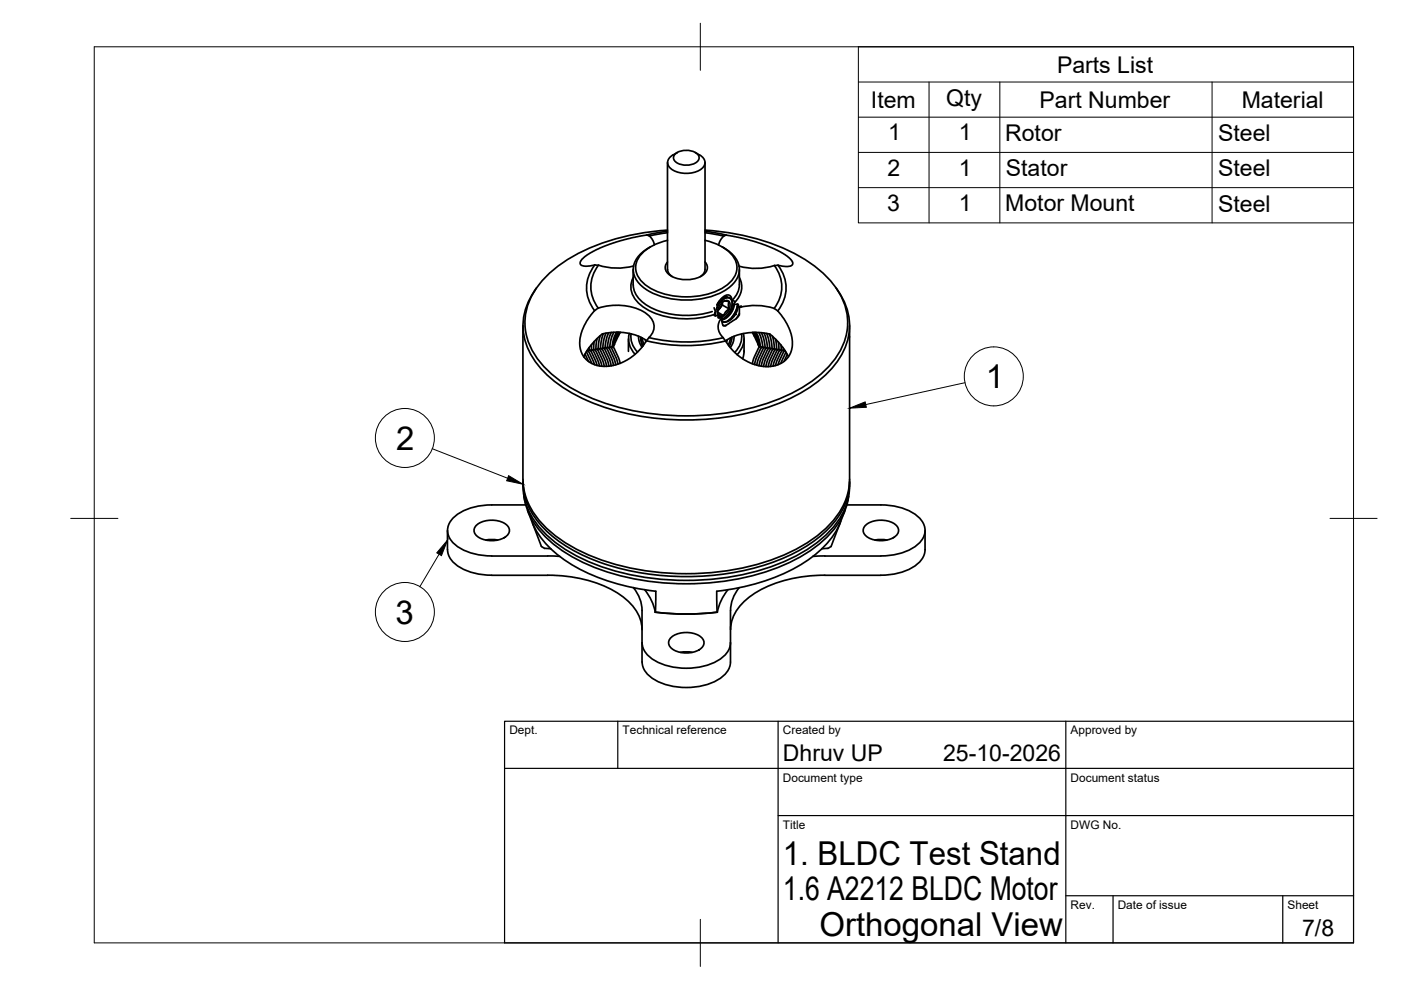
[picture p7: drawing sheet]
<svg xmlns="http://www.w3.org/2000/svg" width="297mm" height="210mm" viewBox="0 0 297 210" stroke-linecap="round" stroke-linejoin="round" font-family="sans-serif">
<!-- layer: Visible -->
<g fill="none" stroke="#000" stroke-width=".36">
<path d="M141.5 34.5v22.6l.4 1 .6 .6M143.1 32.7a3.7 3.7 0 0 1 5 .3 1.61 1.61 0 0 1-1.7 1.9l-.5 .1a3.2 3.2 0 0 1-3-1.1v-.8zM143.6 32.4a2.59 2.59 0 0 0-2 2.3 3.4 3.4 0 0 0 3.2 2 5 5 0 0 0 4.5-1.5 1.65 1.65 0 0 0-1-2.4l-.9-.4M149.5 34.5v22.6l-.2 .7-.8 .9M126.1 56.2h.8M126.1 56.2a7.6 7.6 0 0 0 0 9.7M126.9 56.2a13.1 13.1 0 0 0 7.4 .2M126.9 56.2a7.3 7.3 0 0 0-.1 9.1M134.2 57.1v3.3M134.3 58.9a4.7 4.7 0 0 0 2 6.1 18.1 18.1 0 0 0 15.2 1.6M137.2 49.8l-4.8 1-4.7 1.6-3.2 1.6-1.1 1-.4 .5a.74 .74 0 0 0 .3 .8 .74 .74 0 0 0 .7 .1l2.1-.2M137.2 49.8l.5 .2"/>
<path d="M137.9 52.3a6.2 6.2 0 0 0-3.6 4.8 5.6 5.6 0 0 0 3.3 4.6 17.2 17.2 0 0 0 16.9-.6 4.5 4.5 0 0 0 0-7.9l-1.4-.9M141.5 55.5a1.76 1.76 0 0 0 .6 2.9 6.6 6.6 0 0 0 7.4-.5 1.66 1.66 0 0 0 0-2.4M141.5 48.8a44.8 44.8 0 0 0-23 7.5 16.5 16.5 0 0 0-7.1 10.3 13.2 13.2 0 0 0 4 11.2 34.9 34.9 0 0 0 17.8 9.1 55.6 55.6 0 0 0 33-2.8 25.4 25.4 0 0 0 11.4-8.9 12.4 12.4 0 0 0-1.3-15.4 32.8 32.8 0 0 0-17.1-9.5 55.1 55.1 0 0 0-9.7-1.5M141.5 49.3l-3.8 .7 .6 .7 .4 1.2M141.5 49l-4.3 .8M141.5 51a8.6 8.6 0 0 0-6.5 4.5 4.5 4.5 0 0 0 2.3 5.2 16.4 16.4 0 0 0 16.5 0 4.3 4.3 0 0 0 1.4-6.6 10.4 10.4 0 0 0-5.7-3.1M149.5 49l4.5 .8M149.5 49.3l3.9 .8a3.9 3.9 0 0 1 2.7 .1l4.3 1.1 3.9 1.5 2.7 1.6 .7 .7 .3 .5a.78 .78 0 0 1-1 .9l-2-.3M153.4 50.1l-.6 .7-.4 1.2M156.8 57.1v3.3M156.8 58.9a4.4 4.4 0 0 1-1 5.2M164.2 56.3a13.1 13.1 0 0 1-7.5 .1"/>
<path d="M165 56.2l-.8 .1a7.3 7.3 0 0 1-.1 9.1 13.1 13.1 0 0 0-7.3-.2M165 56.2a7.6 7.6 0 0 1-.1 9.7M110.9 69.1v32.5a15 15 0 0 0 6.1 11.4 41 41 0 0 0 20.6 8.1 55 55 0 0 0 29.6-3.9 24.2 24.2 0 0 0 11.3-9.5 12.5 12.5 0 0 0 1.6-6.1v-32.5M113.7 61.1l-.4 .5M124 75l.8 1.6M124.3 74.6l1.2 2.5M124.5 74.3l.4 .4 1.1 2.6M124.7 74.4l.3-.1 .3 .2 1.3 3M124.9 73.7v.6M125.1 74.3l.4-.1 .4 .4 .8 1.8 .4 1.2M125.4 73.1v1.1M125.6 74.2l.4-.1 .4 .4 .9 2.1 .3 1.1"/>
<path d="M126 72.4l-.1 1.7M126 65.9l-1.6 2.2-1 2.1a5.3 5.3 0 0 0 1.1 6.2l1.4 .9 1.2 .3 1.5 .1 1.6-.3a11.4 11.4 0 0 0 6.9-5.1M126.1 74.2l.3-.2 .4 .4 1 2.1 .3 1.2M126.6 74.1l.4-.1 .3 .3 1 2.2 .3 1.2M126.6 71.8l-.3 2.2M126.8 65.3l-.8 .6M126.8 65.3a12.1 12.1 0 0 1 10.4 1.3 3.1 3.1 0 0 1 .4 5 33.9 33.9 0 0 0 15.7 0M127.1 74l.4-.1 .4 .5 .8 1.8 .4 1.4M127.3 71.2l-.4 1.5-.1 1.3M127.5 73.9l.4-.1 .4 .4 1 2.1 .3 1.3M127.7 70.8l-1.3 1.2-1.5 1.6-.9 1.5-.2 .6M127.7 70.8a11.9 11.9 0 0 1 9.4 1.4"/>
<path d="M127.9 70.8l-.5 1.9-.1 1.2M128 73.9l.4-.1 .4 .3 .9 2.1 .4 1.3M128.5 70.6l-.4 1.3-.3 1.9M128.5 73.8l.4-.1 .4 .4 .9 2 .4 1.3M129 73.7l.4-.1 .3 .3 .9 2 .4 1.3M129.1 70.5l-.5 1.1-.3 2.1M129.5 73.7l.4-.2 .4 .5 .8 1.9 .4 1.1M129.6 70.5l-.5 1.1-.3 2.1M130.1 70.5l-.5 1.4-.3 1.7M130.7 70.4l-.7 1.6-.2 1.5M130.9 70.4l-.7 1.7-.3 1.4M131 70.9l.2 .3"/>
<path d="M131.1 70.4l-.9 1.9-.2 1.3M131.1 71.2l-.8 1.9M131.1 70.8l-.8 1.8-.2 .8M131.1 70.8h.1M131.2 70.4l.1 .5M131.4 70.5v.1M131.5 70.4l-.1 .2M133.2 71.9v2.6M133.4 70.7a4.5 4.5 0 0 0 1.3 4.4M133.8 70.8a4.5 4.5 0 0 0 1.4 3.8M134.3 60.4a6.3 6.3 0 0 0 4.4 5.2 18.4 18.4 0 0 0 12.3 .5M135.4 71.3l.2 1.4 .5 .9"/>
<path d="M135.9 71.6v.4M135.9 71.7l.1 .9 .3 .8M135.9 71.5l.1 1.1 .3 .7M136.2 71.6l.4 1.4M136.8 72l.1 .4M137.1 72.3a35.6 35.6 0 0 0 16.7 0M137.6 71.6l-.5 .7M151.4 65.2l.3 .8M151.6 66.2l.1 .8M151.7 66l.1 1M152 65.3l-.3 .7M152.1 66.2l1.4 .7"/>
<path d="M152.2 65.8l.6-.7 .4-1v.6l-1.1 1.3M152.4 66.9l.1 .5M152.5 63.9l-.5 .8 .9-1.4 .9-.7 .7-.1 .5 .5a1.22 1.22 0 0 0 .8 1l-.1 .6 .7-.1 .1 .1-.1 .4h.1h.7l-.4 .2v1.6a7.3 7.3 0 0 1-2.5 2l-.5 .3a.64 .64 0 0 1-.7-.9v-.9l-.7 .1-.2-.1 .2-.4h-.1h-.9l.2-.7M153 67.3a2.93 2.93 0 0 0 .3 4.3M153.2 64.7l1.4 .8M153.3 69h.6M153.3 71.6l.5 .7M153.5 63.9l1.1 .1M153.5 63.9a2.47 2.47 0 0 0-1.1 3M153.5 63.9a.82 .82 0 0 1 1.1 .1M153.5 66.9a.87 .87 0 0 1-1.1 0M153.6 63.3l.7-.3 .5 .2 .4 .6 .1 .8-.4 1.1-.4 .8-.7 .7-.7 .5"/>
<path d="M153.6 63.3a4.4 4.4 0 0 0-1.6 2M153.6 63.3a1.08 1.08 0 0 1 1.2 0 1.08 1.08 0 0 1 .4 1.2 3.7 3.7 0 0 1-2.1 3.1M153.8 72.3a11.4 11.4 0 0 1 9.6-1.3l2.2 2.2 1.6 2.4M153.9 69h.1M154 63.1l-.7 .3-.5 .4-.8 1.5M154.2 62.9l-.7 .1-.5 .4M154.2 72l-.2 .6M154.6 63.1h.1M154.6 64l-.2 .4 .2 1.1M154.6 65.5l-.9 .9a.55 .55 0 0 1-.4 .5 .55 .55 0 0 1-.6-.1h-.3a.38 .38 0 0 1-.3-.6v-.1M154.6 64a1.71 1.71 0 0 1 0 1.5M154.6 65.5l-.6 1-.5 .4"/>
<path d="M154.9 71.6l-.5 1.5M155.1 71.5v.8l-.5 1.1M155.1 71.6v.3M155.6 64.5l-.3 1.1-.6 .9-.9 1-.8 .2M155.6 71.3l-.1 1-.7 1.4M155.7 64.6l-.3 .9-.5 1.1-.9 .9-.9 .3M155.7 66.9v.1M156.4 65l-.5 1.5-1 1.2-1 .5h-.8M156.4 64.5l-.2 .8-.5 1.1-.7 1.1-.7 .6M156.5 65l-.5 1.6-.8 1-1.2 .7-.9-.1M156.8 66.5l-.7 1.1M156.8 60.4a4.6 4.6 0 0 1-1.6 3.3"/>
<path d="M157.2 64.9v.1M157.2 70.8a4.5 4.5 0 0 1-1.4 3.9M157.6 70.7a4.6 4.6 0 0 1-1.3 4.5M157.8 74.4l-.3 1.7M157.8 71.9v2.7M159.5 70.5l.1 .1M159.6 70.5v.1M159.8 70.5l-.1 .4M159.9 70.8l.8 1.7 .2 .9M159.9 71.2l.8 1.9M160 70.9l-.2 .3M160 70.5l.8 1.8 .2 1.3"/>
<path d="M160.1 70.5l.7 1.4 .3 1.6M160.3 70.5l.5 1.1 .4 1.9M160.9 70.5l.5 1.2 .3 1.9M161.4 70.5l.5 1.1 .3 2.1M161.5 73.7l-.4-.2-.3 .4-.9 2-.4 1.2M162 70.6l.4 1 .3 2.1M162 73.7l-.4-.1-.3 .3-1 2.2-.3 1.2M162.5 73.8l-.4-.1-.4 .4-.9 1.8-.4 1.5M162.5 70.7l.5 1.5 .2 1.6M163 73.9l-.4-.2-.4 .4-.9 2.1-.4 1.3M163.1 70.8l.5 1.8 .1 1.3M163.5 73.9l-.4-.1-.4 .4-.9 2-.4 1.4"/>
<path d="M163.8 71.3l.4 2.7M164 74l-.5-.1-.3 .4-.9 1.8-.4 1.6M164.1 65.4l.8 .5M164.4 74.1l-.4-.1-.3 .2-.9 2.1-.4 1.4M164.4 71.9l.3 2.1M164.9 74.2l-.4-.1-.3 .3-1 2-.3 1.3M164.9 65.9l1.4 1.8 .9 1.6a5.9 5.9 0 0 1-.2 6.6l-1.1 .9-1.6 .7-1.8 .2-1.8-.2a11.3 11.3 0 0 1-6.9-5.2M165 72.6l.1 1.5M165.4 74.2l-.4-.1-.3 .4-1 2.1-.3 1.1M165.6 73.2v1M165.9 74.3l-.5-.1-.3 .4-.9 1.8-.3 1.2M166.1 73.8v.5"/>
<path d="M166.4 74.4l-.4-.1-.3 .2-1 2-.3 1M166.5 74.4l-.4 .3-1.1 2.6M166.6 74.7l-1.1 2.4M166.9 75.1l-.7 1.5M177.3 61.1a12.5 12.5 0 0 1-.1 16 29.3 29.3 0 0 1-14.6 9.3 56.4 56.4 0 0 1-38-1.4 25.3 25.3 0 0 1-11.7-9.3 12.3 12.3 0 0 1 .5-14.1M94.9 112.5v4a5 5 0 0 0 3.2 4.1 14 14 0 0 0 6.1 1.4h11.9a26.2 26.2 0 0 1 16.6 5 8.6 8.6 0 0 1 3.4 6.5M101 111.4a5.5 5.5 0 0 1 6.4-.1 1.55 1.55 0 0 1-.4 2.7 5.3 5.3 0 0 1-6.3-.8 1.4 1.4 0 0 1 .3-1.8zM103 114.5l1.5-.1 1 .1M110.9 102.3v.8M110.9 103.1a15 15 0 0 0 6.1 11.3 41 41 0 0 0 20.6 8.1 55 55 0 0 0 29.6-3.8 24.2 24.2 0 0 0 11.3-9.6 12.5 12.5 0 0 0 1.6-6M110.9 102a14.5 14.5 0 0 0 5.6 11.2 40.4 40.4 0 0 0 20.5 8.4 54.8 54.8 0 0 0 31.6-4.4 22.4 22.4 0 0 0 10.4-10 12.1 12.1 0 0 0 1.1-5.2M111.1 105.2l.1 .8"/>
<path d="M111.2 106a16.9 16.9 0 0 0 7.2 10.2 45.7 45.7 0 0 0 24.6 7.5 51.3 51.3 0 0 0 26.4-5.5 21.2 21.2 0 0 0 9.5-9.4l.9-2.8M111.5 107.1h-7.2a11.2 11.2 0 0 0-8.5 3.1 3.5 3.5 0 0 0 .6 5.2 11.9 11.9 0 0 0 7.9 2.5l14.4 .1M111.8 108.2a19.9 19.9 0 0 0 10.3 12 44.9 44.9 0 0 0 17 5.2l-.1 4.4M112.9 111l1.9 4.9 .7 .4M115.5 116.3l1.3 .1M174.9 117.9h11.9M174.9 117.9l-2.6 .1M175.5 116.3l-1.3 .1M178.1 111l-1.9 4.9-.7 .4M179.2 108.2a19.8 19.8 0 0 1-10.3 12 44.9 44.9 0 0 1-16.9 5.2v4.4M179.5 107.1h7.3M179.9 105.2l-.1 .8"/>
<path d="M180.1 102.3v.8M183.5 111.4a5.5 5.5 0 0 1 6.4-.1 1.55 1.55 0 0 1-.4 2.7 5.3 5.3 0 0 1-6.3-.8 1.4 1.4 0 0 1 .3-1.8zM185.5 114.5l1.5-.1 1 .1M186.8 107.1a11.2 11.2 0 0 1 8.5 3.1 3.5 3.5 0 0 1-.7 5.2 11.9 11.9 0 0 1-7.8 2.5M196.1 112.5v4a5 5 0 0 1-3.2 4.1 13.7 13.7 0 0 1-6.1 1.4M134.3 124.6l1.2 2 .6 2.1v11.7M136.1 136.3a5 5 0 0 0 3.3 4.1 14.6 14.6 0 0 0 13.2-.6 4.6 4.6 0 0 0 2.3-3.5M136.7 125l1.3 2 .6 1.4 .3 1.4M138.9 129.8h.1M138.9 129.8a52.8 52.8 0 0 0 13.2 0M139 129.8a54 54 0 0 0 13 0M142.3 135.2a5.5 5.5 0 0 1 6.4-.1 1.55 1.55 0 0 1-.5 2.7 5.3 5.3 0 0 1-6.2-.8 1.4 1.4 0 0 1 .3-1.8z"/>
<path d="M144.3 138.3l1-.1 1.5 .1M154.3 125a11.6 11.6 0 0 0-2.3 4.8M156.7 124.6l-1.2 2-.6 2.1v11.7a5 5 0 0 1-3.2 4 14.6 14.6 0 0 1-13.3-.5 4.6 4.6 0 0 1-2.3-3.5M174.9 122h11.9M174.9 122a26.2 26.2 0 0 0-16.6 5 8.6 8.6 0 0 0-3.4 6.5"/>
</g>
<g fill="#000">
<circle cx="155" cy="67.5" r=".18"/>
<circle cx="155" cy="67.4" r=".18"/>
<circle cx="155.3" cy="67.1" r=".18"/>
<circle cx="155.5" cy="66.8" r=".18"/>
<circle cx="155.7" cy="66.5" r=".18"/>
<circle cx="155.9" cy="66.2" r=".18"/>
<circle cx="155.9" cy="66.7" r=".18"/>
<circle cx="156.1" cy="65.8" r=".18"/>
<circle cx="156.3" cy="65.1" r=".18"/>
<circle cx="156.4" cy="64.7" r=".18"/>
</g>
<!-- layer: BORDER -->
<path d="M20 9.9h267v190h-267zM148.5 4.9v10M15 109.9h10M282 109.9h10M148.5 194.9v10" fill="none" stroke="#000" stroke-width=".21"/>
<!-- layer: TITLEBLOCK -->
<path d="M107 152.9h180v47h-180zM131 152.9v10M165 152.9v47M226 152.9v47M107 162.9h180M165 172.9h122M226 189.9h61M236 189.9v10M272 189.9v10" fill="none" stroke="#000" stroke-width=".25"/>
<!-- layer: Parts Lists -->
<path d="M182 9.9h105v37.4h-105zM182 17.4h105M197 17.4v29.9M212 17.4v29.9M257 17.4v29.9M182 24.8h105M182 32.3h105M182 39.8h105" fill="none" stroke="#000" stroke-width=".21"/>
<!-- layer: Balloons -->
<g fill="none" stroke="#000" stroke-width=".21">
<circle cx="210.7" cy="79.8" r="6.3"/>
<circle cx="85.8" cy="92.9" r="6.3"/>
<circle cx="85.8" cy="129.8" r="6.3"/>
</g>
<!-- layer: 0 -->
<path d="M180.1 86.5l3.3-1.3 .3 1.2zM94.9 114.5l-1.3 3.3-1-.6zM107.8 100.9l3.1 1.8-3.5-.8z" fill="#000" stroke="#000" stroke-width=".21"/>
<path d="M91.7 95.1l15.9 6.3M204.6 81.1l-21 4.7M93.1 117.5l-4.1 6.9" fill="none" stroke="#000" stroke-width=".21"/>
<g font-size="7">
<text x="209" y="82.3">1</text>
<text x="84" y="95.4">2</text>
<text x="83.9" y="132.2">3</text>
<text x="166" y="183.4">1. BLDC Test Stand</text>
<text x="166" y="190.9">1.6 A2212 BLDC Motor</text>
<text x="173.8" y="198.4">Orthogonal View</text>
</g>
<g font-size="4.9">
<text x="224.1" y="15.4">Parts List</text>
<text x="184.7" y="22.8">Item</text>
<text x="200.6" y="22.4">Qty</text>
<text x="220.4" y="22.8">Part Number</text>
<text x="263.3" y="22.8">Material</text>
<text x="188.3" y="29.8">1</text>
<text x="203.3" y="29.8">1</text>
<text x="213.1" y="29.9">Rotor</text>
<text x="258.3" y="29.9">Steel</text>
<text x="188.2" y="37.2">2</text>
<text x="203.3" y="37.2">1</text>
<text x="213.3" y="37.4">Stator</text>
<text x="258.3" y="37.4">Steel</text>
<text x="188.1" y="44.7">3</text>
<text x="203.3" y="44.7">1</text>
<text x="213.1" y="44.8">Motor Mount</text>
<text x="258.3" y="44.8">Steel</text>
<text x="166" y="161.4">Dhruv UP</text>
<text x="200" y="161.4">25-10-2026</text>
<text x="276.1" y="198.6">7/8</text>
</g>
<g font-size="2.5">
<text x="108" y="155.7">Dept.</text>
<text x="132" y="155.7">Technical reference</text>
<text x="166" y="155.7">Created by</text>
<text x="227" y="155.7">Approved by</text>
<text x="166" y="165.7">Document type</text>
<text x="227" y="165.7">Document status</text>
<text x="166" y="175.7">Title</text>
<text x="227" y="175.7">DWG No.</text>
<text x="227" y="192.7">Rev.</text>
<text x="237" y="192.7">Date of issue</text>
<text x="273" y="192.7">Sheet</text>
</g>
</svg>
